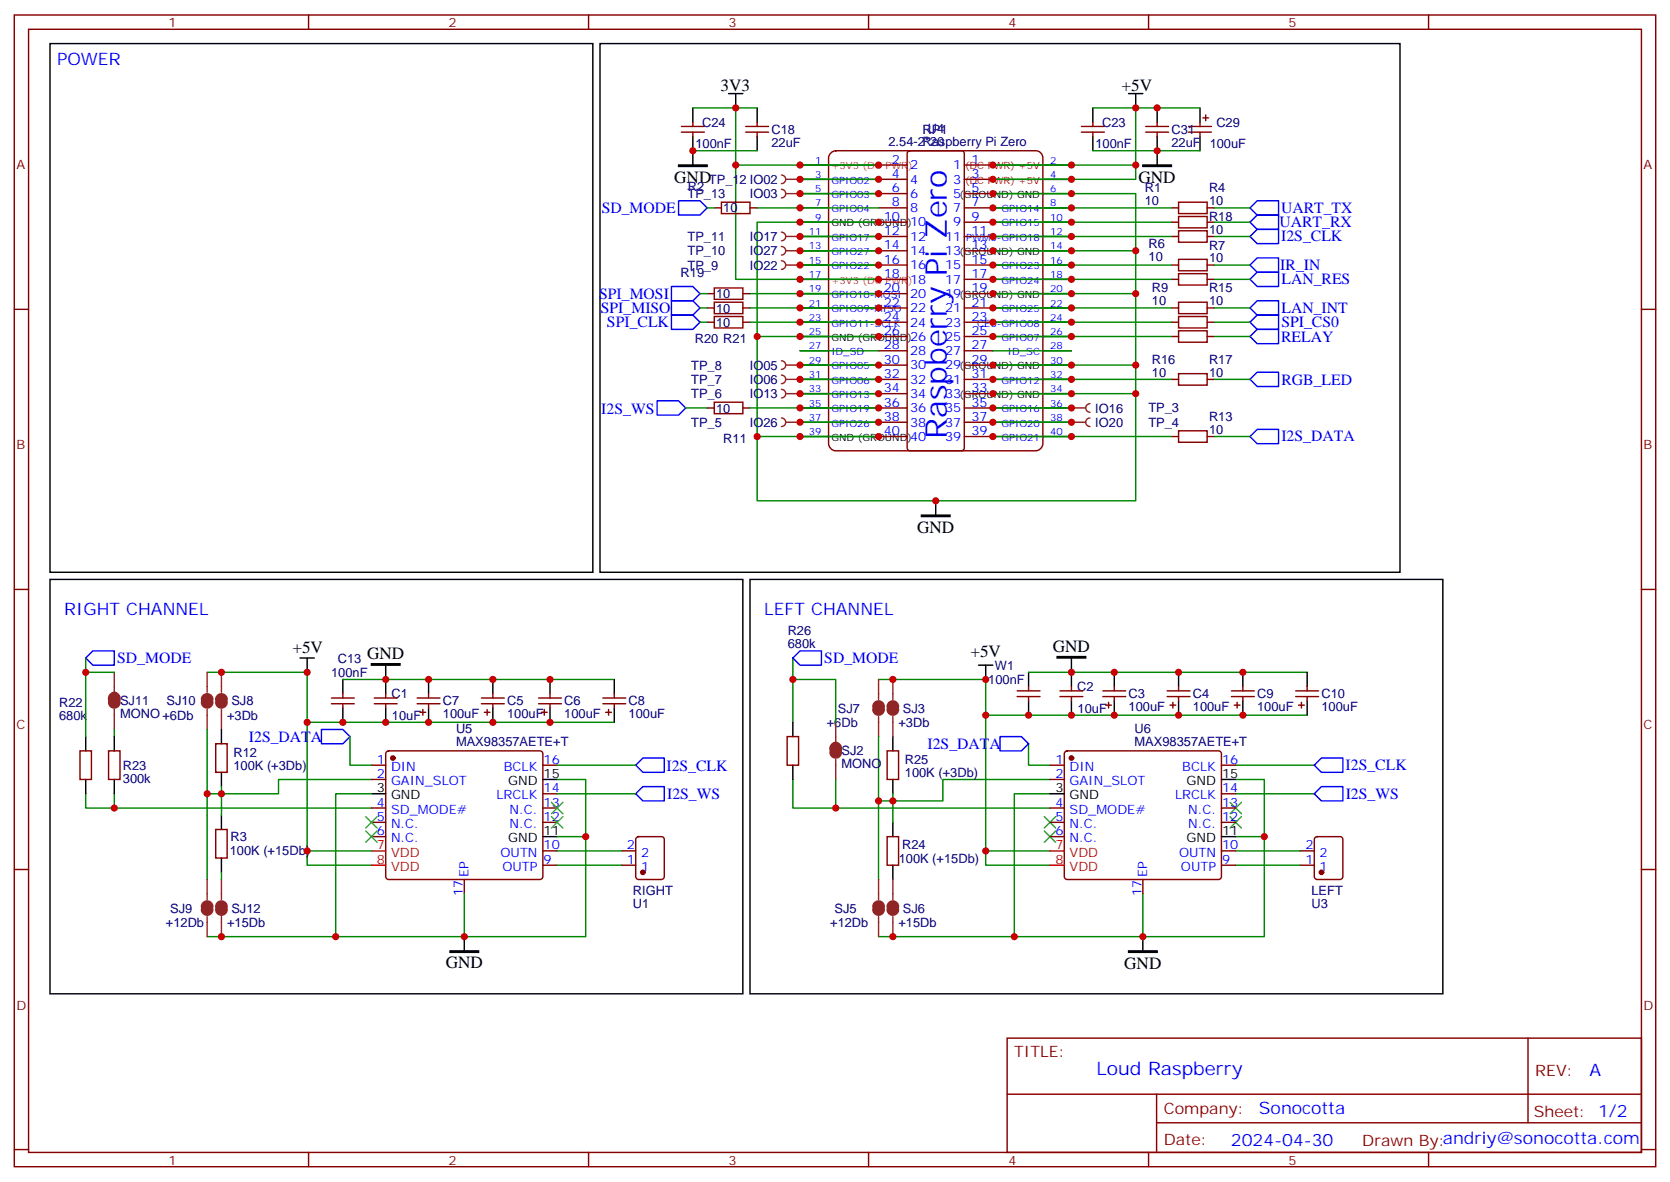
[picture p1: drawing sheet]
<svg xmlns="http://www.w3.org/2000/svg" width="412mm" height="292mm" viewBox="0 0 412 292" stroke-linecap="round" stroke-linejoin="round" font-family="sans-serif">
<g fill="none" stroke="#870000" stroke-width=".35">
<path d="M3.5 3.7h405.4v284.3h-405.4zM7.1 7.2h398.2v277.3h-398.2zM76.2 3.7v3.5M145.3 3.7v3.5M214.5 3.7v3.5M283.6 3.7v3.5M352.8 3.7v3.5M205.2 37.7l1.2-.5h49.4a1.76 1.76 0 0 1 1.7 1.8v70.5a1.89 1.89 0 0 1-1.7 1.8h-49.4a1.89 1.89 0 0 1-1.8-1.8v-70.5l.1-.5zM197.6 40.7h7M197.6 44.3h7M197.6 47.8h7M197.6 51.3h7"/>
<path d="M197.6 54.9h7M197.6 58.4h7M257.5 40.7h7.1M257.5 44.3h7.1M257.5 47.8h7.1M257.5 51.3h7.1M257.5 54.9h7.1M257.5 58.4h7.1M289.3 51.3h1.7M289.3 54.9h1.7M291 49.9h7.1v2.8h-7.1zM291 53.4h7.1v2.9h-7.1z"/>
<path d="M298.1 51.3h1.8M298.1 54.9h1.8M3.5 76.4h3.6M197.6 61.9h7M197.6 65.4h7M197.6 69h7M197.6 72.5h7M197.6 76h7M197.6 79.6h7M257.5 61.9h7.1M257.5 65.4h7.1M257.5 69h7.1"/>
<path d="M257.5 72.5h7.1M257.5 76h7.1M257.5 79.6h7.1M289.3 65.4h1.7M289.3 69h1.7M289.3 76h1.7M289.3 79.6h1.7M291 64h7.1v2.9h-7.1zM291 67.6h7.1v2.8h-7.1zM291 74.6h7.1v2.8h-7.1zM291 78.1h7.1v2.9h-7.1zM298.1 65.4h1.8"/>
<path d="M298.1 69h1.8M298.1 76h1.8M298.1 79.6h1.8M405.3 76.4h3.6M197.6 83.1h7M197.6 86.6h7M197.6 90.1h7M197.6 93.7h7M197.6 97.2h7M257.5 83.1h7.1M257.5 86.6h7.1M257.5 90.1h7.1"/>
<path d="M257.5 93.7h7.1M257.5 97.2h7.1M289.3 83.1h1.7M289.3 93.7h1.7M291 81.7h7.1v2.8h-7.1zM291 92.3h7.1v2.8h-7.1zM298.1 83.1h1.8M298.1 93.7h1.8M197.6 100.7h7M197.6 104.2h7M197.6 107.8h7M257.5 100.7h7.1"/>
<path d="M257.5 104.2h7.1M257.5 107.8h7.1M3.5 145.5h3.6M405.3 145.5h3.6M3.5 214.7h3.6M405.3 214.7h3.6M248.7 256.3h156.6v28.2h-156.6zM377.3 256.3v20.9M248.7 270.1h156.5M285.6 277.2h119.6M285.6 270.1v14.2M3.5 283.8h3.6"/>
<path d="M76.2 284.5v3.5M145.3 284.5v3.5M214.5 284.5v3.5M283.6 284.5v3.5M352.8 284.5v3.5M405.3 283.8h3.6"/>
</g>
<path d="M12.3 10.8h134.1v130.5h-134.1zM148.2 10.8h197.5v130.5h-197.5zM179.9 23.1h3.5M181.7 23.1v3.5M278.7 23.1h3.5M280.5 23.1v3.5M231.1 123.6v3.6" fill="none" stroke="#000" stroke-width=".35"/>
<path d="M227.5 127.2h7.1v.3h-7.1z" fill="#000" stroke="#000" stroke-width=".35"/>
<g fill="none" stroke="#008700" stroke-width=".35">
<path d="M181.7 26.6v14.1h35.3M280.5 26.6v17.7h-35.3M181.7 40.7v28.3h35.3M217 54.9h-30v28.2h30M245.2 47.8h35.3v14.1M245.2 40.7h35.3M245.2 51.3h44.1M245.2 54.9h44.1M299.9 51.3h8.8M299.9 54.9h8.8M245.2 72.5h35.3v17.6M245.2 61.9h35.3v10.6"/>
<path d="M245.2 65.4h44.1M245.2 69h44.1M245.2 76h44.1M245.2 79.6h44.1M299.9 65.4h8.8M299.9 69h8.8M299.9 76h8.8M299.9 79.6h8.8M187 83.1v24.7h30M245.2 97.2h35.3v26.4h-93.5v-15.8M245.2 90.1h35.3v7.1M245.2 83.1h44.1"/>
<path d="M245.2 93.7h44.1M299.9 83.1h8.8M299.9 93.7h8.8"/>
</g>
<g fill="none" stroke="#00f" stroke-width=".35">
<path d="M308.7 58.4l1.7-1.8h5.3v3.5h-5.3zM310.4 53.1h5.3v3.5h-5.3l-1.7-1.7zM310.4 49.6h5.3v3.5h-5.3l-1.7-1.8zM165.8 74.3h5.3l1.8 1.7-1.8 1.8h-5.3zM165.8 77.8h5.3l1.8 1.8-1.8 1.7h-5.3zM165.8 70.7h5.3l1.8 1.8-1.8 1.8h-5.3zM308.7 65.4l1.7-1.7h5.3v3.5h-5.3zM310.4 74.3h5.3v3.5h-5.3l-1.7-1.8zM310.4 67.2h5.3v3.5h-5.3l-1.7-1.7zM310.4 77.8h5.3v3.5h-5.3l-1.7-1.7zM162.3 99h5.3l1.7 1.7-1.7 1.8h-5.3zM308.7 83.1l1.7-1.8h5.3v3.5h-5.3z"/>
<path d="M310.4 91.9h5.3v3.5h-5.3l-1.7-1.7zM310.4 106h5.3v3.5h-5.3l-1.7-1.7z"/>
</g>
<path d="M269.2 99.7a1.06 1.06 0 0 0-1.1 1 1.06 1.06 0 0 0 1.1 1.1M264.6 100.7h3.5" fill="none" stroke="#8c2424" stroke-width=".35"/>
<circle cx="264.6" cy="100.7" r=".18" fill="#8c2424"/>
<path d="M264.6 104.2h3.5M269.2 103.2a1.06 1.06 0 0 0-1.1 1 1.06 1.06 0 0 0 1.1 1.1" fill="none" stroke="#8c2424" stroke-width=".35"/>
<circle cx="264.6" cy="104.2" r=".18" fill="#8c2424"/>
<path d="M193 103.2a1.06 1.06 0 0 1 1 1 1.06 1.06 0 0 1-1 1.1M194 104.2h3.6" fill="none" stroke="#8c2424" stroke-width=".35"/>
<circle cx="197.6" cy="104.2" r=".18" fill="#8c2424"/>
<path d="M193 96.1a1.06 1.06 0 0 1 1 1.1 1.06 1.06 0 0 1-1 1M194 97.2h3.6" fill="none" stroke="#8c2424" stroke-width=".35"/>
<circle cx="197.6" cy="97.2" r=".18" fill="#8c2424"/>
<path d="M193 92.6a1.06 1.06 0 0 1 1 1.1 1.06 1.06 0 0 1-1 1M194 93.7h3.6" fill="none" stroke="#8c2424" stroke-width=".35"/>
<circle cx="197.6" cy="93.7" r=".18" fill="#8c2424"/>
<path d="M193 89.1a1.06 1.06 0 0 1 1 1 1.06 1.06 0 0 1-1 1.1M194 90.1h3.6" fill="none" stroke="#8c2424" stroke-width=".35"/>
<circle cx="197.6" cy="90.1" r=".18" fill="#8c2424"/>
<path d="M193 64.4a1.06 1.06 0 0 1 1 1 1.06 1.06 0 0 1-1 1.1M194 65.4h3.6" fill="none" stroke="#8c2424" stroke-width=".35"/>
<circle cx="197.6" cy="65.4" r=".18" fill="#8c2424"/>
<path d="M193 60.9a1.06 1.06 0 0 1 1 1 1.06 1.06 0 0 1-1 1.1M194 61.9h3.6" fill="none" stroke="#8c2424" stroke-width=".35"/>
<circle cx="197.6" cy="61.9" r=".18" fill="#8c2424"/>
<path d="M193 57.3a1.06 1.06 0 0 1 1 1.1 1.06 1.06 0 0 1-1 1M194 58.4h3.6" fill="none" stroke="#8c2424" stroke-width=".35"/>
<circle cx="197.6" cy="58.4" r=".18" fill="#8c2424"/>
<path d="M193 43.2a1.06 1.06 0 0 1 1 1.1 1.06 1.06 0 0 1-1 1M194 44.3h3.6" fill="none" stroke="#8c2424" stroke-width=".35"/>
<circle cx="197.6" cy="44.3" r=".18" fill="#8c2424"/>
<path d="M193 46.7a1.06 1.06 0 0 1 1 1.1 1.06 1.06 0 0 1-1 1.1M194 47.8h3.6" fill="none" stroke="#8c2424" stroke-width=".35"/>
<circle cx="197.6" cy="47.8" r=".18" fill="#8c2424"/>
<g fill="none" stroke="#870000" stroke-width=".35">
<path d="M168.3 32.6h5.6M168.3 31.2h5.6M171.1 30.2v1M171.1 32.6v1.1M184.1 32.6h5.7M184.1 31.2h5.7M187 30.2v1M187 32.6v1.1M224.2 37.4l.5-.2h12.7a.71 .71 0 0 1 .7 .7v72.7a.76 .76 0 0 1-.7 .7h-12.7a.76 .76 0 0 1-.7-.7v-72.7zM267.1 32.6h5.6M267.1 31.2h5.6M269.9 30.2v1"/>
<path d="M269.9 32.6v1.1M282.9 32.6h5.7M282.9 31.2h5.7M285.8 30.2v1M285.8 32.6v1.1M293.5 32.6h5.7M293.5 31.2h5.7M296.3 30.2v1M296.3 32.6v1.1M297 29.1h1.4M297.7 28.4v1.4M176.4 51.3h1.8"/>
<path d="M178.2 49.9h7v2.8h-7zM185.2 51.3h1.8M217 58.4h7M217 54.9h7M217 51.3h7M217 47.8h7M217 44.3h7M217 40.7h7M238.1 58.4h7.1M238.1 54.9h7.1M238.1 51.3h7.1M238.1 47.8h7.1"/>
<path d="M238.1 44.3h7.1M238.1 40.7h7.1M289.3 58.4h1.7M291 57h7.1v2.8h-7.1zM298.1 58.4h1.8M174.6 72.5h1.8M174.6 76h1.8M174.6 79.6h1.8M176.4 71.1h7v2.8h-7zM176.4 74.6h7v2.8h-7zM176.4 78.1h7v2.9h-7zM183.4 72.5h1.8"/>
<path d="M183.4 76h1.8M183.4 79.6h1.8M217 72.5h7M217 76h7M217 79.6h7M217 69h7M217 65.4h7M217 61.9h7M238.1 72.5h7.1M238.1 76h7.1M238.1 79.6h7.1M238.1 69h7.1"/>
<path d="M238.1 65.4h7.1M238.1 61.9h7.1M176.4 99.3h7v2.8h-7zM217 97.2h7M217 93.7h7M217 90.1h7M217 86.6h7M217 83.1h7M238.1 97.2h7.1M238.1 93.7h7.1M238.1 90.1h7.1M238.1 86.6h7.1"/>
<path d="M238.1 83.1h7.1M174.6 100.7h1.8M183.4 100.7h1.8M217 100.7h7M217 107.8h7M217 104.2h7M238.1 100.7h7.1M238.1 107.8h7.1M238.1 104.2h7.1M289.3 107.8h1.7M291 106.4h7.1v2.8h-7.1zM298.1 107.8h1.8"/>
<path d="M81.8 173.7h5.7M81.8 172.3h5.7M84.7 171.3v1M84.7 173.7v1.1M92.4 173.7h5.7M92.4 172.3h5.7M95.2 171.3v1M95.2 173.7v1.1M103 173.7h5.7M103 172.3h5.7M103.7 175.9h1.4M104.4 175.2v1.4"/>
<path d="M105.8 171.3v1M105.8 173.7v1.1M118.9 173.7h5.6M118.9 172.3h5.6M119.6 175.9h1.4M120.3 175.2v1.4M121.7 171.3v1M121.7 173.7v1.1M133 173.7h5.6M133 172.3h5.6M133.7 175.9h1.4M134.4 175.2v1.4"/>
<path d="M135.8 171.3v1M135.8 173.7v1.1M148.9 173.7h5.6M148.9 172.3h5.6M149.6 175.9h1.4M150.3 175.2v1.4M151.7 171.3v1M151.7 173.7v1.1M251.2 172h5.6M251.2 170.6h5.6M254 169.5v1.1M254 172v1"/>
<path d="M261.8 172h5.6M261.8 170.6h5.6M264.6 169.5v1.1M264.6 172v1M272.3 172h5.7M272.3 170.6h5.7M273 174.1h1.5M273.8 173.4v1.4M275.2 169.5v1.1M275.2 172v1M288.2 172h5.7M288.2 170.6h5.7"/>
<path d="M288.9 174.1h1.4M289.6 173.4v1.4M291 169.5v1.1M291 172v1M304.1 172h5.6M304.1 170.6h5.6M304.8 174.1h1.4M305.5 173.4v1.4M306.9 169.5v1.1M306.9 172v1M320 172h5.6M320 170.6h5.6"/>
<path d="M320.7 174.1h1.4M321.4 173.4v1.4M322.8 169.5v1.1M322.8 172v1M19.8 185.4h2.8v7h-2.8zM26.8 185.4h2.8v7h-2.8zM53.3 183.6h2.8v7.1h-2.8zM91.7 188.9h3.5M91.7 192.4h3.5M91.7 199.5h3.5M95.5 185.6l.5-.2h37.3a.71 .71 0 0 1 .8 .7v30.3a.76 .76 0 0 1-.8 .7h-37.3a.76 .76 0 0 1-.8-.7v-30.3zM134.1 188.9h3.5"/>
<path d="M134.1 199.5h3.5M134.1 196h3.5M194.4 181.9h2.8v7h-2.8zM219.1 185.4h2.8v7h-2.8zM259.3 188.9h3.5M259.3 192.4h3.5M259.3 199.5h3.5M263.1 185.6l.4-.2h37.4a.71 .71 0 0 1 .7 .7v30.3a.76 .76 0 0 1-.7 .7h-37.4a.76 .76 0 0 1-.7-.7v-30.3zM301.6 188.9h3.6M301.6 199.5h3.6M301.6 196h3.6M53.3 204.8h2.8v7h-2.8z"/>
<path d="M91.7 203h3.5M91.7 206.6h3.5M114.7 217.1v3.6M134.1 213.6h3.5M134.1 210.1h3.5M134.1 203h3.5M153.5 213.6h3.5M153.5 210.1h3.5M157.2 206.8l.5-.2h5.6a.71 .71 0 0 1 .7 .7v9.1a.76 .76 0 0 1-.7 .7h-5.6a.76 .76 0 0 1-.7-.7v-9.1zM219.1 206.6h2.8v7h-2.8zM259.3 203h3.5M259.3 206.6h3.5"/>
<path d="M282.2 217.1v3.6M301.6 213.6h3.6M301.6 210.1h3.6M301.6 203h3.6M321 213.6h3.6M321 210.1h3.6M324.8 206.8l.5-.2h5.6a.71 .71 0 0 1 .7 .7v9.1a.76 .76 0 0 1-.7 .7h-5.6a.76 .76 0 0 1-.7-.7v-9.1z"/>
</g>
<g fill="none" stroke="#000" stroke-width=".35">
<path d="M171.1 26.6v3.6M171.1 33.7v7M187 26.6v3.6M187 33.7v3.5M269.9 26.6v3.6M269.9 33.7v3.5M285.8 26.6v3.6M285.8 33.7v7M296.3 26.6v3.6M296.3 33.7v3.5M12.3 143.1h171.1v102.3h-171.1zM185.2 143.1h171.1v102.3h-171.1z"/>
<path d="M74.1 162.5h3.5M75.8 162.5v3.5M84.7 167.7v3.6M84.7 174.8v3.5M95.2 164.2v7.1M95.2 174.8v3.5M105.8 167.7v3.6M105.8 174.8v3.5M121.7 167.7v3.6M121.7 174.8v3.5M135.8 167.7v3.6M135.8 174.8v3.5"/>
<path d="M151.7 167.7v3.6M151.7 174.8v3.5M195.8 178.3v3.6M241.7 164.2h3.5M243.4 164.2v3.5M254 166v3.5M254 173v3.6M264.6 162.5v7M264.6 173v3.6M275.2 166v3.5M275.2 173v3.6M291 166v3.5"/>
<path d="M291 173v3.6M306.9 166v3.5M306.9 173v3.6M322.8 166v3.5M322.8 173v3.6M21.2 181.9v3.5M21.2 192.4v3.6M28.2 181.9v3.5M28.2 192.4v3.6M54.7 180.1v3.5M54.7 190.7v3.5M91.7 196h3.5"/>
<path d="M134.1 192.4h3.5M195.8 188.9v3.5M220.5 181.9v3.5M220.5 192.4v3.6M259.3 196h3.5M301.6 192.4h3.6M54.7 201.3v3.5M54.7 211.8v3.6M134.1 206.6h3.5M220.5 203v3.6M220.5 213.6v3.5M301.6 206.6h3.6"/>
<path d="M114.7 231.2v3.6M282.2 231.2v3.6"/>
</g>
<g fill="none" stroke="#008700" stroke-width=".35">
<path d="M171.1 26.6h15.9M171.1 37.2h15.9M269.9 26.6h26.4M269.9 37.2h26.4M174.6 51.3h1.8M187 51.3h30M197.6 58.4h19.4M197.6 54.9h19.4M197.6 47.8h19.4M197.6 44.3h19.4M197.6 40.7h19.4M245.2 58.4h44.1"/>
<path d="M245.2 54.9h19.4M245.2 47.8h19.4M245.2 44.3h19.4M245.2 40.7h19.4M245.2 51.3h19.4M299.9 58.4h8.8M172.9 72.5h1.7M172.9 76h1.7M172.9 79.6h1.7M185.2 72.5h31.8M185.2 76h31.8M185.2 79.6h31.8"/>
<path d="M197.6 69h19.4M197.6 65.4h19.4M197.6 61.9h19.4M245.2 72.5h19.4M245.2 76h19.4M245.2 79.6h19.4M245.2 69h19.4M245.2 65.4h19.4M245.2 61.9h19.4M197.6 97.2h19.4M197.6 93.7h19.4M197.6 90.1h19.4"/>
<path d="M197.6 86.6h19.4M197.6 83.1h19.4M245.2 97.2h19.4M245.2 93.7h19.4M245.2 90.1h19.4M245.2 86.6h19.4M245.2 83.1h19.4M169.3 100.7h5.3M185.2 100.7h31.8M197.6 107.8h19.4M197.6 104.2h19.4M245.2 100.7h19.4"/>
<path d="M245.2 107.8h44.1M245.2 104.2h19.4M299.9 107.8h8.8M21.2 162.5v3.5M28.2 166h-7v15.9M51.2 166h24.6v47.6h15.9M75.8 178.3h75.9M84.7 167.7h67M195.8 162.5v15.8M195.8 167.7h10.6v10.6M217 167.7h26.4v45.9h15.9M243.4 176.6h79.4"/>
<path d="M254 166h68.8M21.2 196v3.5h70.5M28.2 180.1v1.8M28.2 196v3.5M51.2 180.1v37M54.7 194.2v7.1M86.4 181.9v7h5.3M91.7 192.4h-22.9v3.6h-17.6M91.7 196h-8.8v35.2h31.8v-10.5M137.6 192.4h7v14.2M137.6 196h19.4M137.6 188.9h19.4"/>
<path d="M195.8 192.4v7.1h63.5M206.4 192.4v7.1M217 181.9v35.2M220.5 196v1.7h-3.5M254 183.6v5.3h5.3M259.3 192.4h-26.5v5.3h-12.3v5.3M259.3 196h-8.8v35.2h31.7v-10.5M305.2 192.4h7v14.2M305.2 196h19.4M305.2 188.9h19.4M54.7 215.4v1.7M75.8 210.1h15.9"/>
<path d="M137.6 206.6h7v24.6h-29.9M137.6 210.1h15.9M137.6 213.6h15.9M243.4 210.1h15.9M305.2 206.6h7v24.6h-30M305.2 210.1h15.8M305.2 213.6h15.8M51.2 231.2h31.7M217 231.2h33.5"/>
</g>
<path d="M167.6 40.7h7v.4h-7zM282.2 40.7h7.1v.4h-7.1zM91.7 163.9h7.1v.3h-7.1zM261.1 162.1h7v.4h-7zM111.1 234.8h7.1v.3h-7.1zM278.7 234.8h7.1v.3h-7.1z" fill="#000" stroke="#000" stroke-width=".35"/>
<path d="M167.6 49.6h5.3l1.7 1.7-1.7 1.8h-5.3zM21.2 162.5l1.7-1.8h5.3v3.5h-5.3zM195.8 162.5l1.8-1.8h5.2v3.5h-5.2zM79.4 180.1h5.3l1.7 1.8-1.7 1.7h-5.3zM157 188.9l1.7-1.8h5.3v3.6h-5.3zM157 196l1.7-1.8h5.3v3.5h-5.3zM246.9 181.9h5.3l1.8 1.7-1.8 1.8h-5.3zM324.6 196l1.7-1.8h5.3v3.5h-5.3zM326.3 187.1h5.3v3.6h-5.3l-1.7-1.8z" fill="none" stroke="#00f" stroke-width=".35"/>
<g fill="#870000" stroke="#870000" stroke-width=".35">
<circle cx="326.3" cy="215.4" r=".53"/>
<circle cx="158.7" cy="215.4" r=".53"/>
<circle cx="97" cy="187.1" r=".53"/>
<circle cx="264.6" cy="187.1" r=".53"/>
</g>
<g fill="none" stroke="#8c2424" stroke-width="1.8">
<path d="M27.5 172.7a.76 .76 0 0 1 .7-1.1 .76 .76 0 0 1 .7 1.1M27.5 173.4a.71 .71 0 0 0 .7 .7 .71 .71 0 0 0 .7-.7M50.4 172.7a.71 .71 0 0 1 .8-.7 .71 .71 0 0 1 .7 .7M50.4 173.4a.71 .71 0 0 0 .8 .7 .71 .71 0 0 0 .7-.7M54 172.7a.71 .71 0 0 1 .7-.7 .71 .71 0 0 1 .7 .7M54 173.4a.71 .71 0 0 0 .7 .7 .71 .71 0 0 0 .7-.7M216.3 174.4a.71 .71 0 0 1 .7-.7 .71 .71 0 0 1 .7 .7M216.3 175.2a.71 .71 0 0 0 .7 .7 .71 .71 0 0 0 .7-.7M219.8 174.4a.71 .71 0 0 1 .7-.7 .71 .71 0 0 1 .7 .7M219.8 175.2a.71 .71 0 0 0 .7 .7 .71 .71 0 0 0 .7-.7M205.7 185a.76 .76 0 0 1 .7-1 .76 .76 0 0 1 .7 1M205.7 185.7a.71 .71 0 0 0 .7 .7 .71 .71 0 0 0 .7-.7"/>
<path d="M50.4 223.8a.71 .71 0 0 1 .8-.7 .71 .71 0 0 1 .7 .7M50.4 224.5a.71 .71 0 0 0 .8 .7 .71 .71 0 0 0 .7-.7M54 223.8a.71 .71 0 0 1 .7-.7 .71 .71 0 0 1 .7 .7M54 224.5a.71 .71 0 0 0 .7 .7 .71 .71 0 0 0 .7-.7M216.3 223.8a.71 .71 0 0 1 .7-.7 .71 .71 0 0 1 .7 .7M216.3 224.5a.71 .71 0 0 0 .7 .7 .71 .71 0 0 0 .7-.7M219.8 223.8a.71 .71 0 0 1 .7-.7 .71 .71 0 0 1 .7 .7M219.8 224.5a.71 .71 0 0 0 .7 .7 .71 .71 0 0 0 .7-.7"/>
</g>
<g fill="none" stroke="#8c2424" stroke-width=".35">
<path d="M28.2 166v4.9M28.2 171.6v2.5M28.2 175.2v4.9M51.2 166v4.9M51.2 175.2v4.9M54.7 166v4.9M54.7 175.2v4.9M206.4 178.3v5M217 167.7v5M217 176.9v5M220.5 167.7v5M220.5 176.9v5"/>
<path d="M206.4 184v2.4M206.4 187.5v4.9M51.2 217.1v5M54.7 217.1v5M217 217.1v5M220.5 217.1v5M51.2 226.3v4.9M54.7 226.3v4.9M217 226.3v4.9M220.5 226.3v4.9"/>
</g>
<path d="M91.7 210.1h3.5M91.7 213.6h3.5M259.3 210.1h3.5M259.3 213.6h3.5" fill="none" stroke="#f00" stroke-width=".35"/>
<g fill="none" stroke="#3c3" stroke-width=".35">
<path d="M136.2 198.1l2.8 2.8M139 198.1l-2.8 2.8M303.7 198.1l2.9 2.8M306.6 198.1l-2.9 2.8M90.3 205.1l2.8 2.9M90.3 201.6l2.8 2.8M93.1 205.1l-2.8 2.9M93.1 201.6l-2.8 2.8M136.2 201.6l2.8 2.8M139 201.6l-2.8 2.8M257.9 201.6l2.8 2.8M257.9 205.1l2.8 2.9"/>
<path d="M260.7 201.6l-2.8 2.8M260.7 205.1l-2.8 2.9M303.7 201.6l2.9 2.8M306.6 201.6l-2.9 2.8"/>
</g>
<g fill="#c00">
<circle cx="187" cy="83.1" r=".88"/>
<circle cx="187" cy="107.8" r=".88"/>
<circle cx="231.1" cy="123.6" r=".88"/>
<circle cx="280.5" cy="97.2" r=".88"/>
<circle cx="280.5" cy="90.1" r=".88"/>
<circle cx="280.5" cy="72.5" r=".88"/>
<circle cx="280.5" cy="61.9" r=".88"/>
<circle cx="181.7" cy="40.7" r=".88"/>
<circle cx="280.5" cy="40.7" r=".88"/>
<circle cx="280.5" cy="26.6" r=".88"/>
<circle cx="285.8" cy="37.2" r=".88"/>
<circle cx="285.8" cy="26.6" r=".88"/>
<circle cx="181.7" cy="26.6" r=".88"/>
<circle cx="171.1" cy="37.2" r=".88"/>
<circle cx="197.6" cy="107.8" r=".88"/>
<circle cx="197.6" cy="104.2" r=".88"/>
<circle cx="197.6" cy="100.7" r=".88"/>
<circle cx="197.6" cy="97.2" r=".88"/>
<circle cx="197.6" cy="93.7" r=".88"/>
<circle cx="197.6" cy="90.1" r=".88"/>
<circle cx="197.6" cy="83.1" r=".88"/>
<circle cx="197.6" cy="79.6" r=".88"/>
<circle cx="197.6" cy="76" r=".88"/>
<circle cx="197.6" cy="72.5" r=".88"/>
<circle cx="197.6" cy="69" r=".88"/>
<circle cx="197.6" cy="65.4" r=".88"/>
<circle cx="197.6" cy="61.9" r=".88"/>
<circle cx="197.6" cy="58.4" r=".88"/>
<circle cx="197.6" cy="54.9" r=".88"/>
<circle cx="197.6" cy="51.3" r=".88"/>
<circle cx="197.6" cy="47.8" r=".88"/>
<circle cx="197.6" cy="44.3" r=".88"/>
<circle cx="197.6" cy="40.7" r=".88"/>
<circle cx="264.6" cy="107.8" r=".88"/>
<circle cx="264.6" cy="104.2" r=".88"/>
<circle cx="264.6" cy="100.7" r=".88"/>
<circle cx="264.6" cy="97.2" r=".88"/>
<circle cx="264.6" cy="93.7" r=".88"/>
<circle cx="264.6" cy="90.1" r=".88"/>
<circle cx="264.6" cy="83.1" r=".88"/>
<circle cx="264.6" cy="79.6" r=".88"/>
<circle cx="264.6" cy="76" r=".88"/>
<circle cx="264.6" cy="72.5" r=".88"/>
<circle cx="264.6" cy="69" r=".88"/>
<circle cx="264.6" cy="65.4" r=".88"/>
<circle cx="264.6" cy="61.9" r=".88"/>
<circle cx="264.6" cy="58.4" r=".88"/>
<circle cx="264.6" cy="54.9" r=".88"/>
<circle cx="264.6" cy="51.3" r=".88"/>
<circle cx="264.6" cy="47.8" r=".88"/>
<circle cx="264.6" cy="44.3" r=".88"/>
<circle cx="264.6" cy="40.7" r=".88"/>
<circle cx="217" cy="107.8" r=".88"/>
<circle cx="217" cy="104.2" r=".88"/>
<circle cx="217" cy="100.7" r=".88"/>
<circle cx="217" cy="97.2" r=".88"/>
<circle cx="217" cy="93.7" r=".88"/>
<circle cx="217" cy="90.1" r=".88"/>
<circle cx="217" cy="83.1" r=".88"/>
<circle cx="217" cy="54.9" r=".88"/>
<circle cx="217" cy="79.6" r=".88"/>
<circle cx="217" cy="76" r=".88"/>
<circle cx="217" cy="72.5" r=".88"/>
<circle cx="217" cy="69" r=".88"/>
<circle cx="217" cy="65.4" r=".88"/>
<circle cx="217" cy="61.9" r=".88"/>
<circle cx="217" cy="58.4" r=".88"/>
<circle cx="217" cy="47.8" r=".88"/>
<circle cx="217" cy="44.3" r=".88"/>
<circle cx="217" cy="40.7" r=".88"/>
<circle cx="245.2" cy="107.8" r=".88"/>
<circle cx="245.2" cy="104.2" r=".88"/>
<circle cx="245.2" cy="100.7" r=".88"/>
<circle cx="245.2" cy="97.2" r=".88"/>
<circle cx="245.2" cy="93.7" r=".88"/>
<circle cx="245.2" cy="90.1" r=".88"/>
<circle cx="245.2" cy="83.1" r=".88"/>
<circle cx="245.2" cy="79.6" r=".88"/>
<circle cx="245.2" cy="76" r=".88"/>
<circle cx="245.2" cy="72.5" r=".88"/>
<circle cx="245.2" cy="69" r=".88"/>
<circle cx="245.2" cy="65.4" r=".88"/>
<circle cx="245.2" cy="61.9" r=".88"/>
<circle cx="245.2" cy="58.4" r=".88"/>
<circle cx="245.2" cy="54.9" r=".88"/>
<circle cx="245.2" cy="51.3" r=".88"/>
<circle cx="245.2" cy="47.8" r=".88"/>
<circle cx="245.2" cy="44.3" r=".88"/>
<circle cx="245.2" cy="40.7" r=".88"/>
<circle cx="28.2" cy="199.5" r=".88"/>
<circle cx="54.7" cy="166" r=".88"/>
<circle cx="75.8" cy="166" r=".88"/>
<circle cx="75.8" cy="210.1" r=".88"/>
<circle cx="75.8" cy="178.3" r=".88"/>
<circle cx="54.7" cy="231.2" r=".88"/>
<circle cx="82.9" cy="231.2" r=".88"/>
<circle cx="54.7" cy="196" r=".88"/>
<circle cx="51.2" cy="196" r=".88"/>
<circle cx="206.4" cy="199.5" r=".88"/>
<circle cx="243.4" cy="167.7" r=".88"/>
<circle cx="243.4" cy="210.1" r=".88"/>
<circle cx="243.4" cy="176.6" r=".88"/>
<circle cx="250.5" cy="231.2" r=".88"/>
<circle cx="220.5" cy="197.7" r=".88"/>
<circle cx="217" cy="197.7" r=".88"/>
<circle cx="220.5" cy="231.2" r=".88"/>
<circle cx="220.5" cy="167.7" r=".88"/>
<circle cx="114.7" cy="231.2" r=".88"/>
<circle cx="144.6" cy="206.6" r=".88"/>
<circle cx="312.2" cy="206.6" r=".88"/>
<circle cx="282.2" cy="231.2" r=".88"/>
<circle cx="254" cy="176.6" r=".88"/>
<circle cx="264.6" cy="166" r=".88"/>
<circle cx="84.7" cy="178.3" r=".88"/>
<circle cx="264.6" cy="176.6" r=".88"/>
<circle cx="95.3" cy="167.7" r=".88"/>
<circle cx="95.3" cy="178.3" r=".88"/>
<circle cx="275.2" cy="166" r=".88"/>
<circle cx="275.2" cy="176.6" r=".88"/>
<circle cx="105.8" cy="167.7" r=".88"/>
<circle cx="105.8" cy="178.3" r=".88"/>
<circle cx="21.2" cy="166" r=".88"/>
<circle cx="195.8" cy="167.7" r=".88"/>
<circle cx="121.7" cy="167.7" r=".88"/>
<circle cx="135.8" cy="167.7" r=".88"/>
<circle cx="121.7" cy="178.3" r=".88"/>
<circle cx="135.8" cy="178.3" r=".88"/>
<circle cx="291" cy="166" r=".88"/>
<circle cx="306.9" cy="166" r=".88"/>
<circle cx="291" cy="176.6" r=".88"/>
<circle cx="306.9" cy="176.6" r=".88"/>
</g>
<text font-size="7.4" fill="#00f" x="233.8" y="108.5" transform="rotate(-90 233.8 108.5)">Raspberry Pi Zero</text>
<text font-size="4.6" fill="#00f" x="270.8" y="265.3">Loud Raspberry</text>
<g font-size="4.2" fill="#00f">
<text x="14.1" y="16.1">POWER</text>
<text x="15.9" y="151.9">RIGHT CHANNEL</text>
<text x="188.7" y="151.9">LEFT CHANNEL</text>
<text x="392.5" y="265.6">A</text>
<text x="310.9" y="275.1">Sonocotta</text>
<text x="304" y="282.9">2024-04-30</text>
</g>
<g font-size="4.2">
<text x="177.9" y="22.4">3V3</text>
<text x="276.9" y="22.4">+5V</text>
<text x="166.5" y="45.1">GND</text>
<text x="281.2" y="45.1">GND</text>
<text x="226.5" y="131.5">GND</text>
<text x="72.2" y="161.3">+5V</text>
<text x="260" y="160.9">GND</text>
<text x="90.7" y="162.7">GND</text>
<text x="239.6" y="162.1">+5V</text>
<text x="110.1" y="239.1">GND</text>
<text x="277.6" y="239.2">GND</text>
</g>
<g font-size="3.9" fill="#00f">
<text x="148.6" y="52.6">SD_MODE</text>
<text x="316.3" y="52.5">UART_TX</text>
<text x="315.9" y="56.1">UART_RX</text>
<text x="316.4" y="59.5">I2S_CLK</text>
<text x="316.2" y="66.7">IR_IN</text>
<text x="316.4" y="70.2">LAN_RES</text>
<text x="147.9" y="73.8">SPI_MOSI</text>
<text x="148.4" y="77.3">SPI_MISO</text>
<text x="316.4" y="77.3">LAN_INT</text>
<text x="149.9" y="80.8">SPI_CLK</text>
<text x="316.4" y="80.8">SPI_CS0</text>
<text x="316.3" y="84.4">RELAY</text>
<text x="316.4" y="94.9">RGB_LED</text>
<text x="148.5" y="102.1">I2S_WS</text>
<text x="316.4" y="108.9">I2S_DATA</text>
<text x="28.9" y="163.7">SD_MODE</text>
<text x="203.6" y="163.7">SD_MODE</text>
<text x="61.5" y="183.1">I2S_DATA</text>
<text x="229" y="184.9">I2S_DATA</text>
<text x="164.6" y="190.2">I2S_CLK</text>
<text x="332.3" y="190.1">I2S_CLK</text>
<text x="164.7" y="197.3">I2S_WS</text>
<text x="332.3" y="197.2">I2S_WS</text>
</g>
<g font-size="3.9" fill="#800">
<text x="250.5" y="260.9">TITLE:</text>
<text x="379.1" y="265.6">REV:</text>
<text x="287.4" y="275.1">Company:</text>
<text x="378.7" y="275.7">Sheet: 1/2</text>
<text x="287.4" y="282.8">Date:</text>
<text x="336.4" y="282.8">Drawn By:andriy@sonocotta.com</text>
</g>
<g font-size="3.2" fill="#800">
<text x="41.6" y="6.7">1</text>
<text x="110.8" y="6.7">2</text>
<text x="179.9" y="6.7">3</text>
<text x="249.1" y="6.7">4</text>
<text x="318.2" y="6.7">5</text>
<text x="4.1" y="41.8">A</text>
<text x="405.9" y="41.8">A</text>
<text x="4.1" y="110.9">B</text>
<text x="405.9" y="110.9">B</text>
<text x="4.1" y="180.1">C</text>
<text x="405.9" y="180.1">C</text>
<text x="4.1" y="249.2">D</text>
<text x="405.9" y="249.2">D</text>
<text x="41.6" y="287.5">1</text>
<text x="110.8" y="287.5">2</text>
<text x="179.9" y="287.5">3</text>
<text x="249.1" y="287.5">4</text>
<text x="318.2" y="287.5">5</text>
</g>
<g font-size="3.2" fill="#000080">
<text x="173.4" y="31.3">C24</text>
<text x="190.5" y="33.1">C18</text>
<text x="227.8" y="33">RP1</text>
<text x="229.1" y="32.8">U4</text>
<text x="272.1" y="31.3">C23</text>
<text x="289.3" y="33.1">C31</text>
<text x="300.4" y="31.3">C29</text>
<text x="171.7" y="36.6">100nF</text>
<text x="190.5" y="36.3">22uF</text>
<text x="219.4" y="36.1">2.54-2*20</text>
<text x="227.8" y="36.2">Raspberry Pi Zero</text>
<text x="270.5" y="36.6">100nF</text>
<text x="289.3" y="36.3">22uF</text>
<text x="298.7" y="36.6">100uF</text>
<text x="169.8" y="47.2">R2</text>
<text x="175.1" y="45.4">TP_12 IO02</text>
<text x="282.7" y="47.5">R1</text>
<text x="298.6" y="47.5">R4</text>
<text x="169.8" y="48.9">TP_13</text>
<text x="178.6" y="52.5">10</text>
<text x="185.2" y="48.9">IO03</text>
<text x="282.7" y="50.7">10</text>
<text x="298.6" y="50.7">10</text>
<text x="169.8" y="59.5">TP_11</text>
<text x="185.2" y="59.5">IO17</text>
<text x="298.6" y="57.7">10</text>
<text x="298.6" y="54.6">R18</text>
<text x="169.8" y="63">TP_10</text>
<text x="185.2" y="63.1">IO27</text>
<text x="283.6" y="64.4">10</text>
<text x="283.6" y="61.3">R6</text>
<text x="298.6" y="64.8">10</text>
<text x="298.6" y="61.6">R7</text>
<text x="168.1" y="68.3">R19</text>
<text x="169.8" y="66.6">TP_9</text>
<text x="185.2" y="66.6">IO22</text>
<text x="176.9" y="73.6">10</text>
<text x="176.9" y="77.2">10</text>
<text x="284.5" y="75.4">10</text>
<text x="284.5" y="72.2">R9</text>
<text x="298.6" y="75.4">10</text>
<text x="298.6" y="72.2">R15</text>
<text x="176.9" y="80.7">10</text>
<text x="171.6" y="84.6">R20 R21</text>
<text x="284.5" y="89.8">R16</text>
<text x="298.6" y="89.8">R17</text>
<text x="170.7" y="94.8">TP_7</text>
<text x="170.7" y="91.3">TP_8</text>
<text x="185.2" y="94.8">IO06</text>
<text x="185.2" y="91.3">IO05</text>
<text x="284.5" y="93">10</text>
<text x="298.6" y="93">10</text>
<text x="170.7" y="98.4">TP_6</text>
<text x="176.9" y="101.8">10</text>
<text x="185.2" y="98.3">IO13</text>
<text x="270.5" y="101.9">IO16</text>
<text x="283.6" y="101.8">TP_3</text>
<text x="170.7" y="105.4">TP_5</text>
<text x="185.2" y="105.4">IO26</text>
<text x="270.5" y="105.4">IO20</text>
<text x="283.6" y="105.4">TP_4</text>
<text x="298.6" y="107.1">10</text>
<text x="298.6" y="103.9">R13</text>
<text x="178.6" y="109.3">R11</text>
<text x="194.5" y="160.1">680k</text>
<text x="194.5" y="156.9">R26</text>
<text x="81.8" y="167.1">100nF</text>
<text x="83.4" y="163.6">C13</text>
<text x="245.7" y="165.4">W1</text>
<text x="96.7" y="172.4">C1</text>
<text x="244" y="168.9">100nF</text>
<text x="266" y="170.7">C2</text>
<text x="278.7" y="172.4">C3</text>
<text x="294.6" y="172.4">C4</text>
<text x="310.4" y="172.4">C9</text>
<text x="326.3" y="172.4">C10</text>
<text x="14.6" y="177.7">680k</text>
<text x="14.6" y="174.5">R22</text>
<text x="29.7" y="177.3">MONO +6Db</text>
<text x="29.7" y="174.2">SJ11</text>
<text x="41.1" y="174.2">SJ10</text>
<text x="56.1" y="177.7">+3Db</text>
<text x="57.1" y="174.2">SJ8</text>
<text x="96.8" y="177.7">10uF</text>
<text x="109.4" y="177.4">100uF</text>
<text x="109.4" y="174.2">C7</text>
<text x="125.2" y="177.4">100uF</text>
<text x="125.2" y="174.2">C5</text>
<text x="139.3" y="177.4">100uF</text>
<text x="139.3" y="174.2">C6</text>
<text x="155.2" y="177.4">100uF</text>
<text x="155.2" y="174.2">C8</text>
<text x="204.2" y="179.5">+6Db</text>
<text x="206.9" y="175.9">SJ7</text>
<text x="221.9" y="179.5">+3Db</text>
<text x="222.9" y="175.9">SJ3</text>
<text x="266.1" y="175.9">10uF</text>
<text x="278.7" y="175.6">100uF</text>
<text x="294.6" y="175.6">100uF</text>
<text x="310.4" y="175.6">100uF</text>
<text x="326.3" y="175.6">100uF</text>
<text x="112.6" y="184.3">MAX98357AETE+T</text>
<text x="112.6" y="180.9">U5</text>
<text x="280.2" y="184.3">MAX98357AETE+T</text>
<text x="280.2" y="180.9">U6</text>
<text x="30.3" y="190.1">R23</text>
<text x="57.6" y="190.1">100K (+3Db)</text>
<text x="57.6" y="186.9">R12</text>
<text x="207.8" y="189.7">MONO</text>
<text x="207.8" y="186.5">SJ2</text>
<text x="223.5" y="191.8">100K (+3Db)</text>
<text x="223.5" y="188.7">R25</text>
<text x="30.3" y="193.3">300k</text>
<text x="57" y="207.7">R3</text>
<text x="222.8" y="209.5">R24</text>
<text x="56.7" y="211.2">100K (+15Db)</text>
<text x="221.9" y="213">100K (+15Db)</text>
<text x="156.3" y="220.9">RIGHT</text>
<text x="323.9" y="220.9">LEFT</text>
<text x="42" y="225.3">SJ9</text>
<text x="57.1" y="225.3">SJ12</text>
<text x="156.3" y="224.2">U1</text>
<text x="206.1" y="225.4">SJ5</text>
<text x="222.9" y="225.3">SJ6</text>
<text x="323.9" y="224.2">U3</text>
<text x="41" y="228.9">+12Db</text>
<text x="56.1" y="228.8">+15Db</text>
<text x="205" y="228.9">+12Db</text>
<text x="221.9" y="228.8">+15Db</text>
</g>
<g font-size="3.2" fill="#00f">
<text x="220.2" y="40.4">2</text>
<text x="224.7" y="41.8">2</text>
<text x="235.4" y="41.8">1</text>
<text x="239.9" y="40.4">1</text>
<text x="220.2" y="47.4">6</text>
<text x="220.2" y="43.9">4</text>
<text x="224.7" y="45.3">4</text>
<text x="235.4" y="45.3">3</text>
<text x="239.9" y="47.4">5</text>
<text x="239.9" y="43.9">3</text>
<text x="220.2" y="51">8</text>
<text x="224.7" y="52.4">8</text>
<text x="224.7" y="48.9">6</text>
<text x="235.4" y="52.4">7</text>
<text x="235.4" y="48.9">5</text>
<text x="239.9" y="51">7</text>
<text x="218.2" y="58">12</text>
<text x="218.2" y="54.5">10</text>
<text x="224.7" y="59.4">12</text>
<text x="224.7" y="55.9">10</text>
<text x="233.4" y="59.4">11</text>
<text x="235.4" y="55.9">9</text>
<text x="239.9" y="58">11</text>
<text x="239.9" y="54.5">9</text>
<text x="218.2" y="65.1">16</text>
<text x="218.2" y="61.6">14</text>
<text x="224.7" y="63">14</text>
<text x="233.4" y="63">13</text>
<text x="239.9" y="65.1">15</text>
<text x="239.9" y="61.6">13</text>
<text x="218.2" y="68.6">18</text>
<text x="224.7" y="70">18</text>
<text x="224.7" y="66.5">16</text>
<text x="233.4" y="70">17</text>
<text x="233.4" y="66.5">15</text>
<text x="239.9" y="68.6">17</text>
<text x="218.2" y="75.7">22</text>
<text x="218.2" y="72.1">20</text>
<text x="224.7" y="77.1">22</text>
<text x="224.7" y="73.6">20</text>
<text x="233.4" y="77.1">21</text>
<text x="233.4" y="73.6">19</text>
<text x="239.9" y="75.7">21</text>
<text x="239.9" y="72.1">19</text>
<text x="218.2" y="82.7">26</text>
<text x="218.2" y="79.2">24</text>
<text x="224.7" y="80.6">24</text>
<text x="233.4" y="80.6">23</text>
<text x="239.9" y="82.7">25</text>
<text x="239.9" y="79.2">23</text>
<text x="218.2" y="89.8">30</text>
<text x="218.2" y="86.3">28</text>
<text x="224.7" y="87.7">28</text>
<text x="224.7" y="84.1">26</text>
<text x="233.4" y="87.7">27</text>
<text x="233.4" y="84.1">25</text>
<text x="239.9" y="89.8">29</text>
<text x="239.9" y="86.3">27</text>
<text x="218.2" y="93.3">32</text>
<text x="224.7" y="94.7">32</text>
<text x="224.7" y="91.2">30</text>
<text x="233.4" y="94.7">31</text>
<text x="233.4" y="91.2">29</text>
<text x="239.9" y="93.3">31</text>
<text x="218.2" y="100.4">36</text>
<text x="218.2" y="96.8">34</text>
<text x="224.7" y="101.8">36</text>
<text x="224.7" y="98.2">34</text>
<text x="233.4" y="101.8">35</text>
<text x="233.4" y="98.2">33</text>
<text x="239.9" y="100.4">35</text>
<text x="239.9" y="96.8">33</text>
<text x="218.2" y="107.4">40</text>
<text x="218.2" y="103.9">38</text>
<text x="224.7" y="105.3">38</text>
<text x="233.4" y="105.3">37</text>
<text x="239.9" y="107.4">39</text>
<text x="239.9" y="103.9">37</text>
<text x="224.7" y="108.8">40</text>
<text x="233.4" y="108.8">39</text>
<text x="93.1" y="188.6">1</text>
<text x="96.6" y="190.3">DIN</text>
<text x="124.4" y="190.3">BCLK</text>
<text x="134.2" y="188.6">16</text>
<text x="260.6" y="188.6">1</text>
<text x="264.1" y="190.3">DIN</text>
<text x="292" y="190.3">BCLK</text>
<text x="301.8" y="188.6">16</text>
<text x="93.1" y="192.1">2</text>
<text x="96.6" y="193.9">GAIN_SLOT</text>
<text x="122.6" y="197.4">LRCLK</text>
<text x="134.2" y="195.6">14</text>
<text x="260.6" y="192.1">2</text>
<text x="264.1" y="193.9">GAIN_SLOT</text>
<text x="290.2" y="197.4">LRCLK</text>
<text x="301.8" y="195.6">14</text>
<text x="93.1" y="199.1">4</text>
<text x="93.1" y="202.7">5</text>
<text x="96.6" y="200.9">SD_MODE#</text>
<text x="125.9" y="200.9">N.C.</text>
<text x="134.2" y="202.7">12</text>
<text x="134.2" y="199.1">13</text>
<text x="260.6" y="199.1">4</text>
<text x="260.6" y="202.7">5</text>
<text x="264.1" y="200.9">SD_MODE#</text>
<text x="293.4" y="200.9">N.C.</text>
<text x="301.8" y="202.7">12</text>
<text x="301.8" y="199.1">13</text>
<text x="93.1" y="206.2">6</text>
<text x="96.6" y="204.4">N.C.</text>
<text x="96.6" y="208">N.C.</text>
<text x="125.9" y="204.4">N.C.</text>
<text x="134.2" y="209.7">10</text>
<text x="154.8" y="209.7">2</text>
<text x="260.6" y="206.2">6</text>
<text x="264.1" y="204.4">N.C.</text>
<text x="264.1" y="208">N.C.</text>
<text x="293.4" y="204.4">N.C.</text>
<text x="301.8" y="209.7">10</text>
<text x="322.4" y="209.7">2</text>
<text x="123.6" y="211.5">OUTN</text>
<text x="124.1" y="215">OUTP</text>
<text x="134.2" y="213.3">9</text>
<text x="154.8" y="213.3">1</text>
<text x="158.3" y="215">1</text>
<text x="158.3" y="211.5">2</text>
<text x="291.2" y="211.5">OUTN</text>
<text x="291.6" y="215">OUTP</text>
<text x="301.8" y="213.3">9</text>
<text x="322.4" y="213.3">1</text>
<text x="325.9" y="215">1</text>
<text x="325.9" y="211.5">2</text>
<text x="114.3" y="221.2" transform="rotate(-90 114.3 221.2)">17</text>
<text x="115.7" y="216.4" transform="rotate(-90 115.7 216.4)">EP</text>
<text x="281.9" y="221.2" transform="rotate(-90 281.9 221.2)">17</text>
<text x="283.3" y="216.4" transform="rotate(-90 283.3 216.4)">EP</text>
</g>
<g font-size="3.2">
<text x="93.1" y="195.6">3</text>
<text x="96.6" y="197.4">GND</text>
<text x="125.5" y="193.9">GND</text>
<text x="134.2" y="192.1">15</text>
<text x="260.6" y="195.6">3</text>
<text x="264.1" y="197.4">GND</text>
<text x="293" y="193.9">GND</text>
<text x="301.8" y="192.1">15</text>
<text x="125.5" y="208">GND</text>
<text x="134.2" y="206.2">11</text>
<text x="293" y="208">GND</text>
<text x="301.8" y="206.2">11</text>
</g>
<g font-size="3.2" fill="#f00">
<text x="93.1" y="209.7">7</text>
<text x="260.6" y="209.7">7</text>
<text x="93.1" y="213.3">8</text>
<text x="96.6" y="211.5">VDD</text>
<text x="96.6" y="215">VDD</text>
<text x="260.6" y="213.3">8</text>
<text x="264.1" y="211.5">VDD</text>
<text x="264.1" y="215">VDD</text>
</g>
<g font-size="2.5" fill="#00f">
<text x="201.3" y="40.4">1</text>
<text x="259.3" y="40.4">2</text>
<text x="201.3" y="43.9">3</text>
<text x="201.3" y="47.4">5</text>
<text x="205.3" y="45.3">GPIO02</text>
<text x="259.3" y="43.9">4</text>
<text x="259.3" y="47.4">6</text>
<text x="201.3" y="51">7</text>
<text x="205.3" y="48.9">GPIO03</text>
<text x="205.3" y="52.4">GPIO04</text>
<text x="247.3" y="52.4">GPIO14</text>
<text x="259.3" y="51">8</text>
<text x="199.7" y="58">11</text>
<text x="201.3" y="54.5">9</text>
<text x="205.3" y="59.4">GPIO17</text>
<text x="238.6" y="59.4">PWM0-GPIO18</text>
<text x="247.3" y="55.9">GPIO15</text>
<text x="259.3" y="54.5">10</text>
<text x="259.3" y="58">12</text>
<text x="199.7" y="61.6">13</text>
<text x="199.7" y="65.1">15</text>
<text x="205.3" y="63">GPIO27</text>
<text x="259.3" y="61.6">14</text>
<text x="259.3" y="65.1">16</text>
<text x="199.7" y="68.6">17</text>
<text x="205.3" y="66.5">GPIO22</text>
<text x="247.3" y="66.5">GPIO23</text>
<text x="247.3" y="70">GPIO24</text>
<text x="259.3" y="68.6">18</text>
<text x="199.7" y="72.1">19</text>
<text x="199.7" y="75.7">21</text>
<text x="205.3" y="73.6">GPIO10-MOSI</text>
<text x="205.3" y="77.1">GPIO09-MISO</text>
<text x="247.3" y="77.1">GPIO25</text>
<text x="259.3" y="72.1">20</text>
<text x="259.3" y="75.7">22</text>
<text x="199.7" y="79.2">23</text>
<text x="199.7" y="82.7">25</text>
<text x="205.3" y="80.6">GPIO11-SCLK</text>
<text x="241.3" y="80.6">CE0-GPIO08</text>
<text x="259.3" y="79.2">24</text>
<text x="259.3" y="82.7">26</text>
<text x="199.7" y="86.3">27</text>
<text x="199.7" y="89.8">29</text>
<text x="205.3" y="87.7">ID_SD</text>
<text x="247.3" y="84.1">GPIO07</text>
<text x="248.9" y="87.7">ID_SC</text>
<text x="259.3" y="86.3">28</text>
<text x="259.3" y="89.8">30</text>
<text x="199.7" y="93.3">31</text>
<text x="205.3" y="91.2">GPIO05</text>
<text x="205.3" y="94.7">GPIO06</text>
<text x="247.3" y="94.7">GPIO12</text>
<text x="259.3" y="93.3">32</text>
<text x="199.7" y="96.8">33</text>
<text x="199.7" y="100.4">35</text>
<text x="205.3" y="98.2">GPIO13</text>
<text x="205.3" y="101.8">GPIO19</text>
<text x="247.3" y="101.8">GPIO16</text>
<text x="259.3" y="96.8">34</text>
<text x="259.3" y="100.4">36</text>
<text x="199.7" y="103.9">37</text>
<text x="199.7" y="107.4">39</text>
<text x="205.3" y="105.3">GPIO26</text>
<text x="247.3" y="105.3">GPIO20</text>
<text x="259.3" y="103.9">38</text>
<text x="259.3" y="107.4">40</text>
<text x="247.3" y="108.8">GPIO21</text>
</g>
<g font-size="2.5" fill="#f60">
<text x="205.3" y="41.8">+3V3 (DC PWR)</text>
<text x="205.3" y="70">+3V3 (DC PWR)</text>
</g>
<g font-size="2.5" fill="#f00">
<text x="238.3" y="41.8">(DC PWR) +5V</text>
<text x="238.3" y="45.3">(DC PWR) +5V</text>
</g>
<g font-size="2.5">
<text x="236.9" y="48.9">(GROUND) GND</text>
<text x="205.3" y="55.9">GND (GROUND)</text>
<text x="236.9" y="63">(GROUND) GND</text>
<text x="236.9" y="73.6">(GROUND) GND</text>
<text x="205.3" y="84.1">GND (GROUND)</text>
<text x="236.9" y="91.2">(GROUND) GND</text>
<text x="236.9" y="98.2">(GROUND) GND</text>
<text x="205.3" y="108.8">GND (GROUND)</text>
</g>
</svg>
